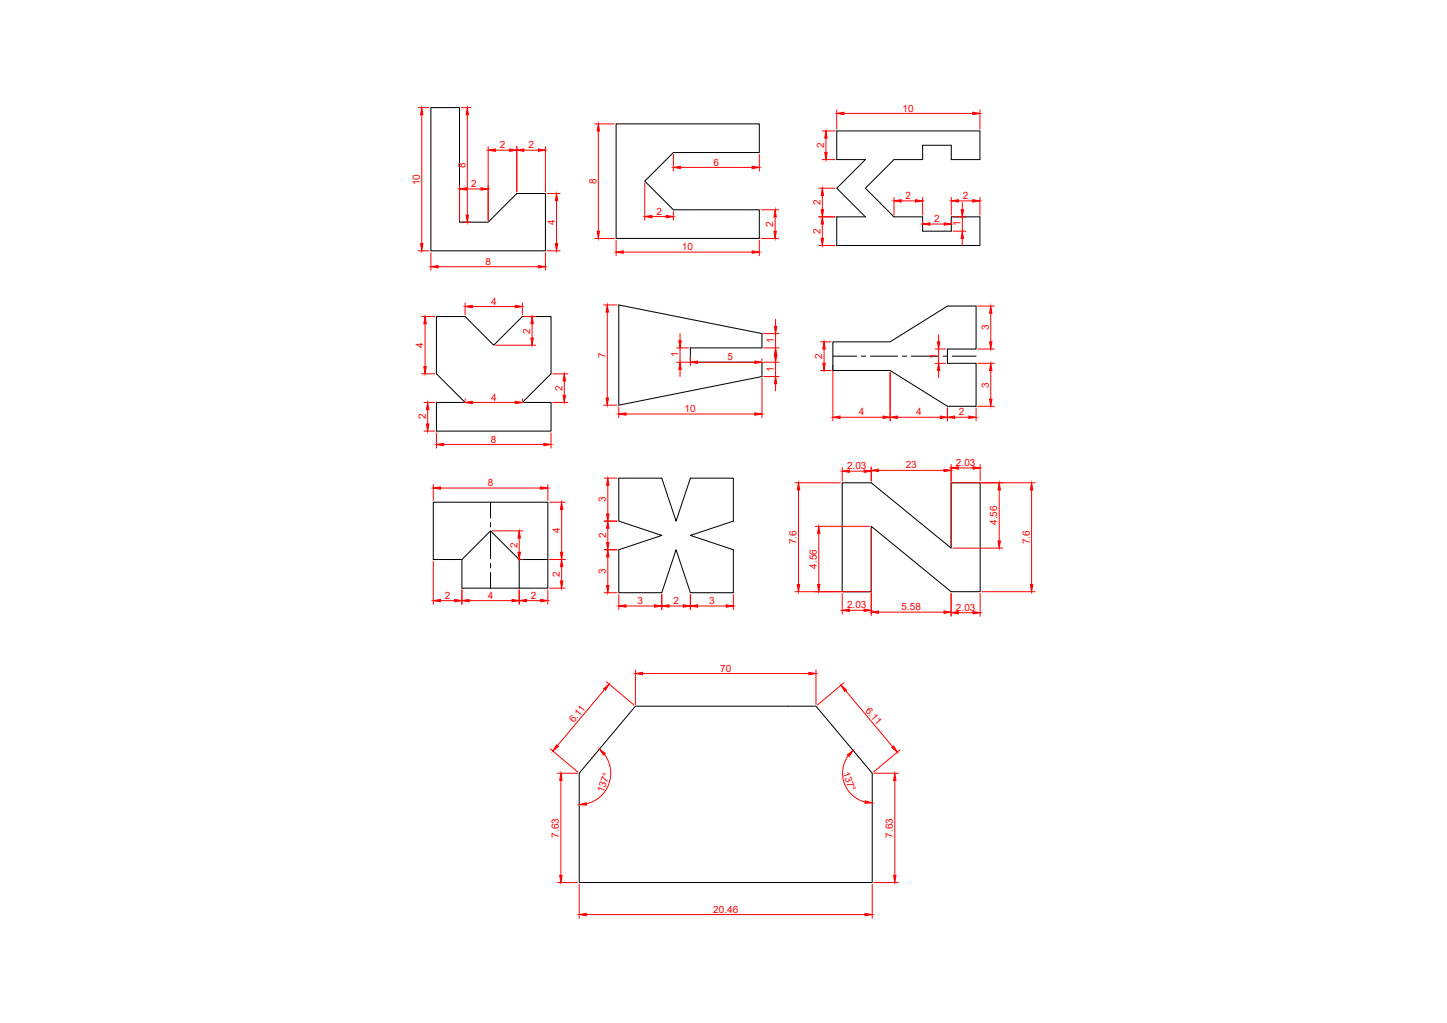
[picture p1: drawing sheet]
<svg xmlns="http://www.w3.org/2000/svg" width="420mm" height="297mm" viewBox="0 0 420 297" stroke-linecap="round" stroke-linejoin="round" font-family="sans-serif">
<!-- layer: solid line -->
<path d="M125.1 31.2h8.3v33.3h8.3l8.4-8.3h8.3v16.6h-33.3zM178.9 36h41.6v8.3h-25l-8.3 8.3 8.3 8.3h25v8.3h-41.6zM243 38h41.5v8.3h-8.3v-4.1h-8.3v4.1h-8.3l-8.3 8.3 8.3 8.4h8.3v4.1h8.3v-4.1h8.3v8.3h-41.5v-8.3h8.3l-8.3-8.4 8.3-8.3h-8.3zM126.7 91.9h8.4l8.3 8.3 8.3-8.3h8.3v16.6l-8.3 8.4h8.3v8.3h-33.3v-8.3h8.4l-8.4-8.4zM179.7 88.5l41.6 8.4v4.1h-20.8v4.2h20.8v4.1l-41.6 8.4zM241.8 99.3h16.7l16.6-10.4h8.3v12.4h-8.3v4.2h8.3v12.5h-8.3l-16.6-10.4h-16.7zM179.7 138.8h12.5l4.1 12.5 4.2-12.5h12.4v12.5l-12.4 4.2 12.4 4.1v12.5h-12.4l-4.2-12.5-4.1 12.5h-12.5v-12.5l12.5-4.1-12.5-4.2zM134.1 162.5v8.3h25v-25h-33.3v16.7h8.3l8.3-8.4 8.4 8.4h8.3M150.8 162.5v8.3" fill="none" stroke="#000" stroke-width=".3"/>
<!-- layer: dimension -->
<g fill="none" stroke="#f00" stroke-width=".29">
<path d="M121.4 31.2h3.2M122.5 33.3v37.4M133.9 31.2h2.8M135.7 33.3v29.1M172.7 36h5.7M173.7 38v29.1M238.8 38h3.6M243 31.9v5.6M245 32.9h37.5M284.5 31.9v5.6M133.4 53.8v10.2M135.5 54.9h4.2"/>
<path d="M141.7 42.6v21.4M143.8 43.6h4.2M150.1 42.6v13.1M152.1 43.6h4.2M158.4 42.6v13.1M158.9 56.2h3.7M161.6 58.3v12.4M187.2 53.1v10.8M195.5 44.8v4.9M197.6 48.6h20.8M220.5 44.8v4.9M237.7 54.6h4.7"/>
<path d="M238.8 46.3h3.6M238.8 56.7v4.2M239.8 40.1v4.2M259.6 57.3v5.1M261.7 58.3h4.1M267.9 57.3v5.1M276.2 57.3v5.1M278.3 58.3h4.2M279.4 58.8v2.1M284.5 57.3v5.1M121.4 72.8h3.2M125.1 73.3v5.2"/>
<path d="M127.2 77.4h29.1M133.9 64.5h2.8M158.4 73.3v5.2M158.9 72.8h3.7M172.7 69.2h5.7M178.9 69.8v4.4M181 73.2h37.4M189.3 62.9h4.1M195.5 61.4v2.5M220.5 69.8v4.4M221 69.2h5.1M221 60.9h5.1"/>
<path d="M225.1 63v4.1M237.7 63h4.7M237.7 71.3h4.7M238.8 65.1v4.1M267.9 64v.5M270 65.1h4.1M276.2 64v.5M276.7 63h3.8M276.7 67.1h3.8M279.4 63v4.1M279.4 69.2v2.1M122.4 91.9h3.8"/>
<path d="M123.4 94v12.5M135.1 88v3.4M137.1 89h12.5M151.7 88v3.4M152.2 91.9h3.3M154.5 94v4.1M175.3 88.5h3.9M176.3 90.6v25M197.5 96.9v2M221.8 96.9h4.4M225.2 92.7v2.1M225.2 96.9v12.4"/>
<path d="M238.2 99.3h3.1M272.5 97.2v2.1M283.9 88.9h4.8M287.7 90.9v8.4M122.4 108.5h3.8M123.1 116.9h3.1M124.2 118.9v4.2M135.1 115.8v.5M137.1 116.9h12.5M143.9 100.2h11.6M151.7 115.8v.5M160.5 108.5h4.4"/>
<path d="M160.5 116.9h4.4M163.8 110.6v4.2M175.3 117.7h3.9M179.7 118.2v3.1M196.4 105.2h3.5M196.4 101h3.5M197.5 101v4.2M197.5 107.3v2M200.5 103.6v2.6M202.5 105.2h16.7M221.3 104.1v.6M221.3 109.9v11.4"/>
<path d="M221.8 105.2h4.4M221.8 109.3h4.4M221.8 101h4.4M225.2 111.4v2.1M238.2 107.6h3.1M239.3 101.3v4.2M241.8 106v16.2M258.5 108.1v14.1M271.5 101.3h3.1M271.5 105.5h3.1M272.5 101.3v4.2M272.5 107.6v2.1"/>
<path d="M275.1 118.5v3.7M283.4 118.5v3.7M283.9 101.3h4.8M283.9 105.5h4.8M283.9 118h4.8M287.7 107.6v8.3M123.1 125.2h3.1M126.7 125.7v4.4M128.8 129.1h29.1M160 125.7v4.4M175.4 138.8h3.8M181.7 120.2h37.5"/>
<path d="M243.9 121.2h12.5M260.5 121.2h12.5M277.2 121.2h4.1M125.8 140.7v4.6M127.9 141.7h29.1M143 154.1h8.8M150.8 156.2v4.2M159.1 140.7v4.6M159.6 145.8h4.5M163.1 147.9v12.5M175.4 151.3h3.8M175.4 159.6h3.8"/>
<path d="M176.5 140.9v8.3M176.5 153.4v4.2M125.8 163v12.4M127.9 174.4h4.1M134.1 171.3v4.1M136.2 174.4h12.5M150.8 171.3v4.1M151.3 162.5h.5M152.8 174.4h4.2M159.1 171.3v4.1M159.6 162.5h4.5M159.6 170.8h4.5"/>
<path d="M163.1 164.5v4.2M175.4 172.1h3.8M176.5 161.7v8.3M179.7 172.6v4.4M181.8 176h8.3M192.2 172.6v4.4M194.2 176h4.2M200.5 172.6v4.4M202.6 176h8.3M212.9 172.6v4.4"/>
</g>
<g fill="#f00" stroke="#f00" stroke-width=".29">
<path d="M122.5 31.2l.3 2.1h-.7z"/>
<path d="M122.1 70.7h.7l-.3 2.1z"/>
<path d="M125.1 77.4l2.1-.3v.7z"/>
<path d="M156.3 77.1l2.1 .3-2.1 .4z"/>
<path d="M133.4 54.9l2.1-.4v.7z"/>
<path d="M139.7 54.5l2 .4-2 .3z"/>
<path d="M135.7 31.2l.3 2.1h-.7z"/>
<path d="M135.3 62.4h.7l-.3 2.1z"/>
<path d="M141.7 43.6l2.1-.3v.6z"/>
<path d="M148 43.3l2.1 .3-2.1 .3z"/>
<path d="M150.1 43.6l2-.3v.6z"/>
<path d="M156.3 43.3l2.1 .3-2.1 .3z"/>
<path d="M161.6 56.2l.3 2.1h-.6z"/>
<path d="M161.3 70.7h.6l-.3 2.1z"/>
<path d="M173.7 36l.4 2h-.7z"/>
<path d="M173.4 67.1h.7l-.4 2.1z"/>
<path d="M178.9 73.2l2.1-.3v.6z"/>
<path d="M218.4 72.9l2.1 .3-2.1 .3z"/>
<path d="M225.1 60.9l.3 2.1h-.7z"/>
<path d="M224.7 67.1h.7l-.3 2.1z"/>
<path d="M195.5 48.6l2.1-.3v.7z"/>
<path d="M218.4 48.3l2.1 .3-2.1 .4z"/>
<path d="M187.2 62.9l2.1-.4v.7z"/>
<path d="M193.4 62.5l2.1 .4-2.1 .3z"/>
<path d="M135.1 89l2-.3v.7z"/>
<path d="M149.6 88.7l2.1 .3-2.1 .4z"/>
<path d="M154.5 91.9l.4 2.1h-.7z"/>
<path d="M154.2 98.1h.7l-.4 2.1z"/>
<path d="M123.4 91.9l.4 2.1h-.7z"/>
<path d="M123.1 106.5h.7l-.4 2z"/>
<path d="M163.8 108.5l.4 2.1h-.7z"/>
<path d="M163.5 114.8h.7l-.4 2.1z"/>
<path d="M135.1 116.9l2-.4v.7z"/>
<path d="M149.6 116.5l2.1 .4-2.1 .3z"/>
<path d="M124.2 116.9l.3 2h-.7z"/>
<path d="M123.8 123.1h.7l-.3 2.1z"/>
<path d="M126.7 129.1l2.1-.4v.7z"/>
<path d="M157.9 128.7l2.1 .4-2.1 .3z"/>
<path d="M243 32.9l2-.3v.7z"/>
<path d="M282.5 32.6l2 .3-2 .4z"/>
<path d="M239.8 38l.4 2.1h-.7z"/>
<path d="M239.5 44.3h.7l-.4 2z"/>
<path d="M238.8 54.6l.3 2.1h-.7z"/>
<path d="M238.4 60.9h.7l-.3 2.1z"/>
<path d="M238.8 63l.3 2.1h-.7z"/>
<path d="M238.4 69.2h.7l-.3 2.1z"/>
<path d="M259.6 58.3l2.1-.3v.7z"/>
<path d="M265.8 58l2.1 .3-2.1 .4z"/>
<path d="M267.9 65.1l2.1-.4v.7z"/>
<path d="M274.1 64.7l2.1 .4-2.1 .3z"/>
<path d="M276.2 58.3l2.1-.3v.7z"/>
<path d="M282.5 58l2 .3-2 .4z"/>
<path d="M279.4 67.1l.4 2.1h-.7z"/>
<path d="M279.1 60.9h.7l-.4 2.1z"/>
<path d="M176.3 88.5l.4 2.1h-.7z"/>
<path d="M176 115.6h.7l-.4 2.1z"/>
<path d="M179.7 120.2l2-.3v.7z"/>
<path d="M219.2 119.9l2.1 .3-2.1 .4z"/>
<path d="M224.9 103.1h.6l-.3 2.1z"/>
<path d="M225.2 109.3l.3 2.1h-.6z"/>
<path d="M225.2 101l.3 2.1h-.6z"/>
<path d="M224.9 94.8h.6l-.3 2.1z"/>
<path d="M197.5 105.2l.3 2.1h-.7z"/>
<path d="M197.1 98.9h.7l-.3 2.1z"/>
<path d="M200.5 105.2l2-.4v.7z"/>
<path d="M219.2 104.8l2.1 .4-2.1 .3z"/>
<path d="M287.7 88.9l.3 2h-.7z"/>
<path d="M287.3 99.3h.7l-.3 2z"/>
<path d="M287.7 105.5l.3 2.1h-.7z"/>
<path d="M287.3 115.9h.7l-.3 2.1z"/>
<path d="M272.5 105.5l.4 2.1h-.7z"/>
<path d="M272.2 99.3h.7l-.4 2z"/>
<path d="M281.3 120.8l2.1 .4-2.1 .3z"/>
<path d="M275.1 121.2l2.1-.4v.7z"/>
<path d="M273 120.8l2.1 .4-2.1 .3z"/>
<path d="M258.5 121.2l2-.4v.7z"/>
<path d="M256.4 120.8l2.1 .4-2.1 .3z"/>
<path d="M241.8 121.2l2.1-.4v.7z"/>
<path d="M239.3 99.3l.3 2h-.7z"/>
<path d="M238.9 105.5h.7l-.3 2.1z"/>
<path d="M125.8 141.7l2.1-.3v.7z"/>
<path d="M157 141.4l2.1 .3-2.1 .4z"/>
<path d="M163.1 145.8l.3 2.1h-.7z"/>
<path d="M162.7 160.4h.7l-.3 2.1z"/>
<path d="M163.1 162.5l.3 2h-.7z"/>
<path d="M162.7 168.7h.7l-.3 2.1z"/>
<path d="M157 174l2.1 .4-2.1 .3z"/>
<path d="M150.8 174.4l2-.4v.7z"/>
<path d="M148.7 174l2.1 .4-2.1 .3z"/>
<path d="M134.1 174.4l2.1-.4v.7z"/>
<path d="M132 174l2.1 .4-2.1 .3z"/>
<path d="M125.8 174.4l2.1-.4v.7z"/>
<path d="M150.8 154.1l.3 2.1h-.7z"/>
<path d="M150.4 160.4h.7l-.3 2.1z"/>
<path d="M176.5 138.8l.3 2.1h-.7z"/>
<path d="M176.1 149.2h.7l-.3 2.1z"/>
<path d="M176.5 151.3l.3 2.1h-.7z"/>
<path d="M176.1 157.6h.7l-.3 2z"/>
<path d="M176.5 159.6l.3 2.1h-.7z"/>
<path d="M176.1 170h.7l-.3 2.1z"/>
<path d="M179.7 176l2.1-.4v.7z"/>
<path d="M190.1 175.6l2.1 .4-2.1 .3z"/>
<path d="M192.2 176l2-.4v.7z"/>
<path d="M198.4 175.6l2.1 .4-2.1 .3z"/>
<path d="M200.5 176l2.1-.4v.7z"/>
<path d="M210.9 175.6l2 .4-2 .3z"/>
</g>
<!-- layer: center line -->
<path d="M241.8 103.4h7M250.1 103.4h1.3M252.7 103.4h7.9M262 103.4h1.3M264.6 103.4h7.9M273.9 103.4h1.3M276.5 103.4h6.9M142.4 145.8v4.6M142.4 151.7v1.3M142.4 154.3v8M142.4 163.6v1.3M142.4 166.2v4.6" fill="none" stroke="#000" stroke-width=".29"/>
<!-- layer: solid object -->
<path d="M244.5 140.2h8.5l23.2 18.9v-18.9h8.4v31.6h-8.4l-23.2-19v19h-8.5zM184.5 205h52.4l16.4 19.5v31.8h-85.1v-31.8z" fill="none" stroke="#000" stroke-width=".3"/>
<!-- layer: dim -->
<g fill="none" stroke="#f00" stroke-width=".29">
<path d="M244.5 135.8v3.9M246.6 136.8h4.3M253 135.5v4.2M255.1 136.6h19M276.2 134.8v23.8M278.3 135.9h4.2M284.6 134.8v4.9M230.8 140.2h13.2M231.9 142.3v27.4M236.7 152.8h15.8M237.7 154.9v14.8M253 153.3v25.5"/>
<path d="M276.7 140.2h23.9M276.7 159.1h14.5M290.1 142.3v14.8M299.5 142.3v27.4M230.8 171.8h21.7M244.5 172.3v5.9M246.6 177.2h4.3M255.1 177.7h19M276.2 172.3v6.7M278.3 177.9h4.2M284.6 172.3v6.7M285.1 171.8h15.5"/>
<path d="M176.1 198l8 6.7M184.5 194.5v10M186.6 195.6h48.3M236.9 194.5v10M245 198.3l-7.7 6.4M159.7 217.4l8.1 6.8M175.5 219a9.1 9.1 0 0 1-5.2 14.4M175.5 200.2l-13.6 16.3M245.5 200.6l13.7 16.2M246.3 219.4a8.6 8.6 0 0 0 4.9 13.5M261.3 217.7l-7.6 6.5M161.8 224.5h5.9"/>
<path d="M162.9 226.6v27.6M253.8 224.5h7.1M259.8 226.6v27.6M161.8 256.3h5.9M168.2 256.8v9.8M253.3 256.8v9.8M253.8 256.3h7.1M170.3 265.6h80.9"/>
</g>
<g fill="#f00" stroke="#f00" stroke-width=".29">
<path d="M162.9 224.5l.3 2.1h-.7z"/>
<path d="M162.5 254.2h.7l-.3 2.1z"/>
<path d="M161.6 216.3l.5 .4-1.6 1.4z"/>
<path d="M175.3 200l1.6-1.4-1.1 1.8z"/>
<path d="M184.5 195.6l2.1-.4v.7z"/>
<path d="M234.9 195.2l2 .4-2 .3z"/>
<path d="M244.2 199l1.6 1.3-.5 .5z"/>
<path d="M258.9 217l.6-.4 1 1.8z"/>
<path d="M259.8 224.5l.4 2.1h-.7z"/>
<path d="M259.5 254.2h.7l-.4 2.1z"/>
<path d="M168.2 233.7l2-.6 .1 .7z"/>
<path d="M174.1 217.5l1.6 1.3-.5 .5z"/>
<path d="M246 219.2l1.7-1.3-1.1 1.8z"/>
<path d="M251.2 232.5l2.1 .6-2.1 .1z"/>
<path d="M168.2 265.6l2.1-.4v.7z"/>
<path d="M251.2 265.2l2.1 .4-2.1 .3z"/>
<path d="M231.5 169.7h.7l-.3 2.1z"/>
<path d="M231.9 140.2l.3 2.1h-.7z"/>
<path d="M237.4 169.7h.7l-.4 2.1z"/>
<path d="M237.7 152.8l.4 2.1h-.7z"/>
<path d="M244.5 177.2l2.1-.3v.7z"/>
<path d="M250.9 176.9l2.1 .3-2.1 .4z"/>
<path d="M244.5 136.8l2.1-.3v.7z"/>
<path d="M250.9 136.5l2.1 .3-2.1 .4z"/>
<path d="M276.2 135.9l2.1-.4v.7z"/>
<path d="M282.5 135.5l2.1 .4-2.1 .3z"/>
<path d="M276.2 177.9l2.1-.3v.7z"/>
<path d="M282.5 177.6l2.1 .3-2.1 .4z"/>
<path d="M299.5 140.2l.4 2.1h-.7z"/>
<path d="M299.2 169.7h.7l-.4 2.1z"/>
<path d="M290.1 140.2l.4 2.1h-.7z"/>
<path d="M289.8 157.1h.7l-.4 2z"/>
<path d="M253 136.6l2.1-.4v.7z"/>
<path d="M274.1 136.2l2.1 .4-2.1 .3z"/>
<path d="M253 177.7l2.1-.3v.7z"/>
<path d="M274.1 177.4l2.1 .3-2.1 .4z"/>
</g>
<g font-size="2.9" fill="#f00">
<text x="262" y="32.4">10</text>
<text x="145.1" y="43.1">2</text>
<text x="153.4" y="43.1">2</text>
<text x="239.3" y="43" transform="rotate(-90 239.3 43)">2</text>
<text x="121.9" y="53.7" transform="rotate(-90 121.9 53.7)">10</text>
<text x="135.1" y="48.7" transform="rotate(-90 135.1 48.7)">8</text>
<text x="173.2" y="53.4" transform="rotate(-90 173.2 53.4)">8</text>
<text x="207.2" y="48.1">6</text>
<text x="136.8" y="54.3">2</text>
<text x="238.3" y="59.6" transform="rotate(-90 238.3 59.6)">2</text>
<text x="263" y="57.8">2</text>
<text x="279.6" y="57.8">2</text>
<text x="161.1" y="65.3" transform="rotate(-90 161.1 65.3)">4</text>
<text x="190.6" y="62.4">2</text>
<text x="224.5" y="65.8" transform="rotate(-90 224.5 65.8)">2</text>
<text x="271.3" y="64.5">2</text>
<text x="278.9" y="65.8" transform="rotate(-90 278.9 65.8)">1</text>
<text x="238.3" y="67.9" transform="rotate(-90 238.3 67.9)">2</text>
<text x="140.9" y="76.9">8</text>
<text x="198" y="72.6">10</text>
<text x="142.6" y="88.5">4</text>
<text x="287.1" y="95.9" transform="rotate(-90 287.1 95.9)">3</text>
<text x="122.9" y="101" transform="rotate(-90 122.9 101)">4</text>
<text x="154" y="96.8" transform="rotate(-90 154 96.8)">2</text>
<text x="224.7" y="99.6" transform="rotate(-90 224.7 99.6)">1</text>
<text x="175.8" y="103.9" transform="rotate(-90 175.8 103.9)">7</text>
<text x="196.9" y="103.8" transform="rotate(-90 196.9 103.8)">1</text>
<text x="211.3" y="104.6">5</text>
<text x="224.7" y="108" transform="rotate(-90 224.7 108)">1</text>
<text x="238.8" y="104.2" transform="rotate(-90 238.8 104.2)">2</text>
<text x="272" y="104.1" transform="rotate(-90 272 104.1)">1</text>
<text x="163.3" y="113.5" transform="rotate(-90 163.3 113.5)">2</text>
<text x="287.1" y="112.5" transform="rotate(-90 287.1 112.5)">3</text>
<text x="142.6" y="116.3">4</text>
<text x="198.8" y="119.7">10</text>
<text x="123.7" y="121.8" transform="rotate(-90 123.7 121.8)">2</text>
<text x="249.4" y="120.6">4</text>
<text x="266" y="120.6">4</text>
<text x="278.4" y="120.6">2</text>
<text x="142.6" y="128.5">8</text>
<text x="246" y="136.3">2.03</text>
<text x="263" y="136">23</text>
<text x="277.6" y="135.3">2.03</text>
<text x="141.6" y="141.2">8</text>
<text x="175.9" y="145.9" transform="rotate(-90 175.9 145.9)">3</text>
<text x="162.6" y="154.9" transform="rotate(-90 162.6 154.9)">4</text>
<text x="289.6" y="152.4" transform="rotate(-90 289.6 152.4)">4.56</text>
<text x="150.2" y="159.1" transform="rotate(-90 150.2 159.1)">2</text>
<text x="176" y="156.2" transform="rotate(-90 176 156.2)">2</text>
<text x="231.3" y="158" transform="rotate(-90 231.3 158)">7.6</text>
<text x="299" y="158" transform="rotate(-90 299 158)">7.6</text>
<text x="162.6" y="167.4" transform="rotate(-90 162.6 167.4)">2</text>
<text x="175.9" y="166.7" transform="rotate(-90 175.9 166.7)">3</text>
<text x="237.2" y="165.1" transform="rotate(-90 237.2 165.1)">4.56</text>
<text x="129.2" y="173.9">2</text>
<text x="141.7" y="173.9">4</text>
<text x="154.1" y="173.9">2</text>
<text x="185.1" y="175.4">3</text>
<text x="195.5" y="175.4">2</text>
<text x="205.9" y="175.4">3</text>
<text x="246" y="176.6">2.03</text>
<text x="261.8" y="177.2">5.58</text>
<text x="277.6" y="177.4">2.03</text>
<text x="209.1" y="195">70</text>
<text x="251.1" y="206.3" transform="rotate(50 251.1 206.3)">6.11</text>
<text x="166.6" y="210" transform="rotate(-50 166.6 210)">6.11</text>
<text x="244.6" y="224.4" transform="rotate(70 244.6 224.4)">137°</text>
<text x="175.2" y="230.3" transform="rotate(-70 175.2 230.3)">137°</text>
<text x="162.3" y="243.2" transform="rotate(-90 162.3 243.2)">7.63</text>
<text x="259.3" y="243.2" transform="rotate(-90 259.3 243.2)">7.63</text>
<text x="207.1" y="265">20.46</text>
</g>
</svg>
